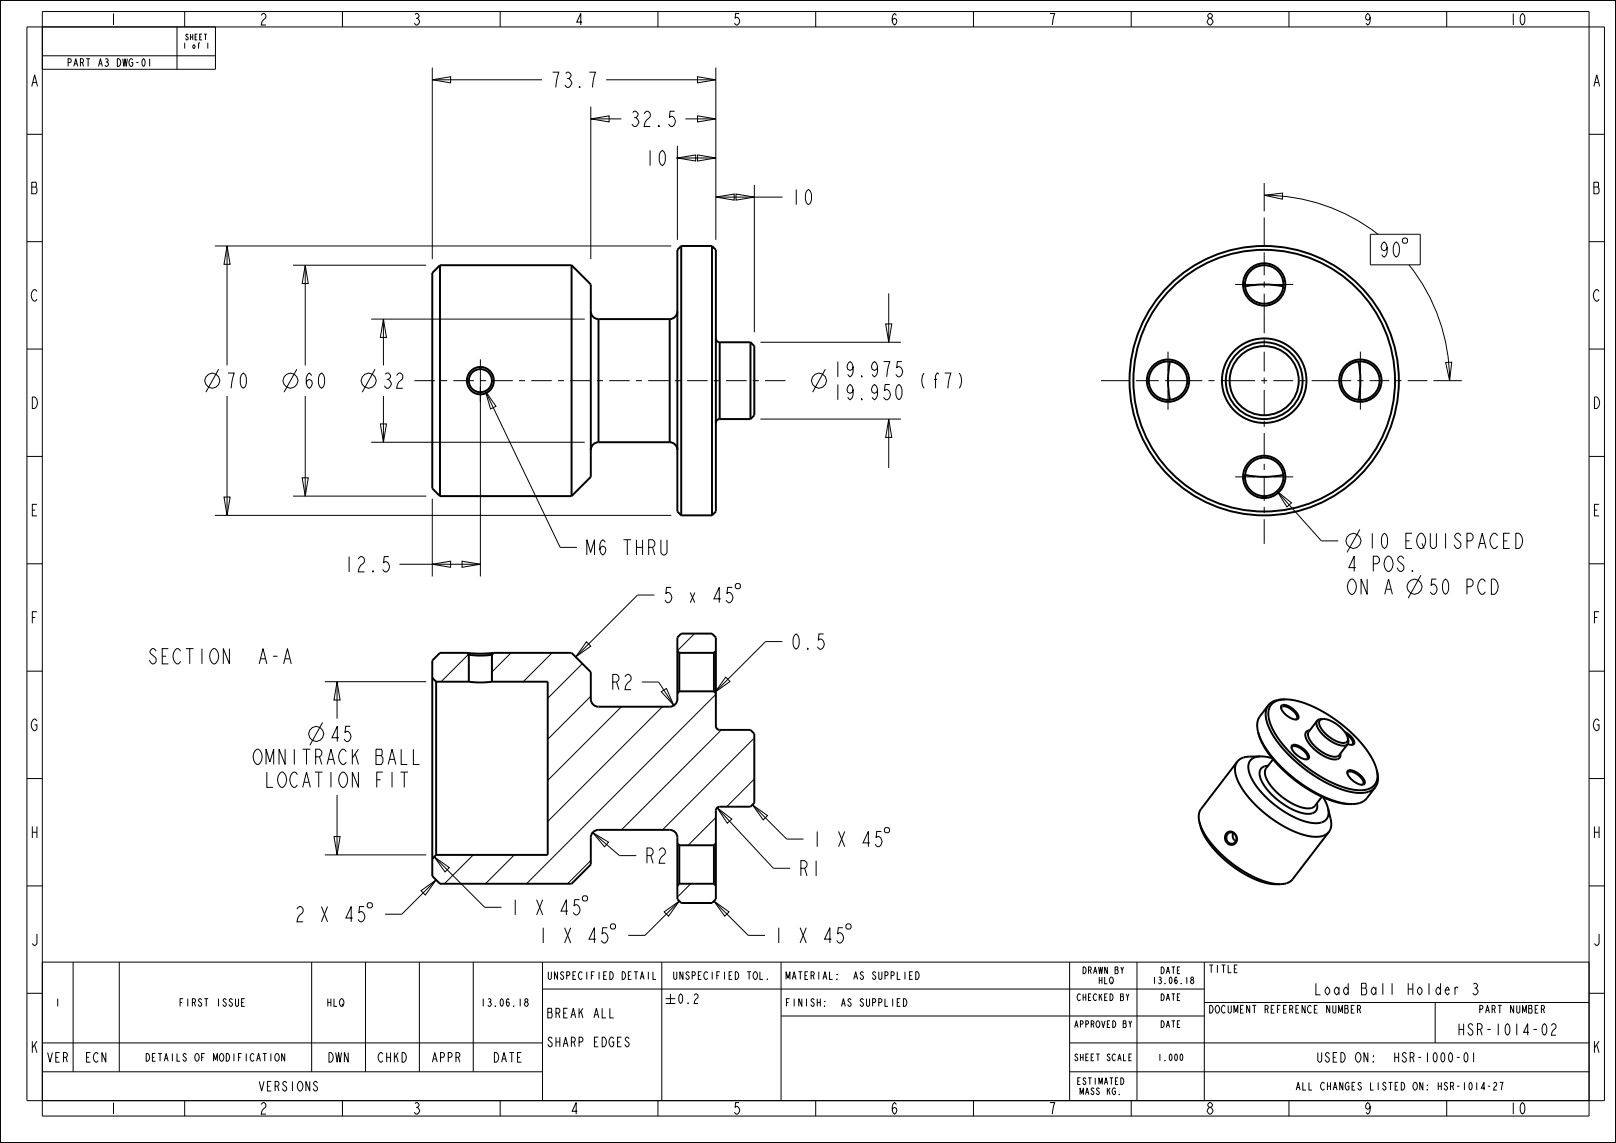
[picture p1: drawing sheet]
<svg xmlns="http://www.w3.org/2000/svg" width="420mm" height="297mm" viewBox="0 0 420 297" stroke-linecap="round" stroke-linejoin="round" font-family="sans-serif">
<g fill="none" stroke="#000" stroke-width=".26">
<path d="M7 7h410v279h-410zM11 3h402v287h-402zM11 14.5h45M46 7v11M48 3v4M56 7v11h-45M89 3v4M112.4 17.6v49.7M130 3v4M171 3v4M181.3 19.9l4.8 .8-4.8 .8zM186.1 17.6v44.7"/>
<path d="M212 3v4M253 3v4M294 3v4M335 3v4M376 3v4M7 34.9h4M112.4 20.7l4.7-.8v1.6zM112.4 20.7h28.5M153.6 30.9l4.7-.8v1.6zM153.6 27.7v39.6M153.6 30.9h7.9M157.5 20.7h28.6"/>
<path d="M176.1 37.9v24.4M178.1 30.9h8M181.3 30.1l4.8 .8-4.8 .8zM413 34.9h4M175.7 41.1h10.4M176.1 41.1l4.7-.8v1.5zM181.3 40.3l4.8 .8-4.8 .7zM186.1 51.2l4.7-.8v1.6zM186.1 51.2h17.3M191.3 50.4l4.8 .8-4.8 .8zM196.1 48v38.3M328.6 50.7a48.2 48.2 0 0 1 29.5 10.2"/>
<path d="M328.6 50.7l4.8-.5-.1 1.6zM328.6 47.6v7.3M7 62.8h4M55.8 63.9h118.7M59 63.9l.8 4.8h-1.6zM59 63.9v31M76.2 68.9h34.6M79.3 68.9l.8 4.8h-1.6zM79.3 68.9v26M231 76.2v12.7M356.2 60.9h12.9v7.9h-12.9zM360.5 64.2l-.2 .6-.6 .4-.6-.4a1.55 1.55 0 0 1 .6-1.9 2.68 2.68 0 0 1 0 3.9l-.6-.6"/>
<path d="M362.5 63.2l.4-.3a2.68 2.68 0 0 1 0 3.9 2.81 2.81 0 0 1-.4-3.6zM364.5 62.2l.3-.3h.7l.3 .3v.7l-.3 .3h-.7l-.3-.3zM366.2 68.8a48.2 48.2 0 0 1 10.6 30.1M413 62.8h4M7 90.7h4M56.8 95.9l-3.3 6M77.1 95.9l-3.3 6M96.5 82.9h55.5M97.5 95.9l-3.3 6M99.7 82.9l.7 4.8h-1.5zM99.7 82.9v12M197.6 88.9h36.6"/>
<path d="M214.5 95.9l-3.3 6M230.2 84.2h1.6l-.8 4.7zM372.6 98.9h7.3M375.7 94.2l1.6-.1-.5 4.8zM413 90.7h4M7 118.6h4M59 102.9v31M79.3 102.9v26M96.5 114.9h55.5M98.9 110.2h1.5l-.7 4.7zM99.7 102.9v12M124.9 100.5v49.3"/>
<path d="M126.1 101.6l2.8 4-1.4 .7zM126.1 101.6l19.5 40.6h4.3M197.6 108.9h36.6M231 108.9l.8 4.8h-1.6zM231 108.9v12.7M413 118.6h4M55.8 133.9h118.7M58.2 129.2h1.6l-.8 4.7zM76.2 128.9h34.6M78.5 124.2h1.6l-.8 4.7zM112.4 129.6v20.2M331.9 127.6l3.8 3.1-1.2 1z"/>
<path d="M331.9 127.6l11.5 12.9h4.4M353.4 137.6l-3.3 5.9M7 146.5h4M103.8 146.6h21.1M112.4 146.6l4.7-.8v1.6zM120.1 145.8l4.8 .8-4.8 .8zM170.1 154.6h-4.4l-16.1 16.1M174.4 152.6h-1.2l-.2 1.7 .4-.3a1.33 1.33 0 0 1 1.2 1.3 1.33 1.33 0 0 1-1.2 1.3l-.6-.7M179.4 154l1.2 2.6M180.6 154l-1.2 2.6M187.3 155.6h-1.8l1.4-3v4M190.3 152.6h-1.2l-.2 1.7 .4-.3a1.33 1.33 0 0 1 1.2 1.3 1.33 1.33 0 0 1-1.2 1.3l-.6-.7"/>
<path d="M191.4 151.6h.7l.3 .4v.6l-.3 .4h-.7l-.3-.4v-.6zM369.3 149.5l-3.3 5.9M373.3 150.5h-1.2l-.2 1.6 .4-.3a1.33 1.33 0 0 1 1.2 1.3 1.33 1.33 0 0 1-1.2 1.3l-.6-.6M375.3 150.8l.4-.3a2.68 2.68 0 0 1 0 3.9 2.81 2.81 0 0 1-.4-3.6zM413 146.5h4M7 174.4h4M84.4 177.1h26.4M87.6 177.1l.8 4.8h-1.6zM87.6 177.1v9.6M121.8 170l-7.1 7.1M132.8 169.6l-4.9 5M143.5 169.6l-7.5 7.5"/>
<path d="M151.4 172.4l-9 9.1M152.4 166.8l1.1 1.1-3.9 2.8zM166.8 177.2h4.4l3.9 6.1M171.9 179.8l1.3-.9 1.9 4.4zM180.5 164.6l-4.4 4.5M188.6 176l1.1 1.1-3.9 2.8zM203.3 166.7h-4.3l-13.2 13.2M413 174.4h4M83.8 187.7l-3.3 6M153.6 180.9l-11.2 11.2M161.5 183.6l-19.1 19.2M172.2 183.6l-29.8 29.9"/>
<path d="M186.1 180.4l-49.3 49.2M187.5 189.7l-26 25.9M196.1 191.8l-23.9 23.8M7 202.3h4M86.8 217.4h1.6l-.8 4.7zM87.6 206.6v15.5M154 216.3l4.2 2.5-1.1 1.2zM154 216.3l7 6h4.4M186.1 212.4l-7.3 7.2M186.4 209.9l3.8 2.9-1.2 1.1zM186.4 209.9l14.6 15.7h4.4M195.6 209.1l3.9 2.8-1.1 1.1z"/>
<path d="M195.6 209.1l8.9 8.9h4.3M196.1 202.4l-7.2 7.2M212.4 216v4M218 216l1.5 4M219.5 216l-1.5 4M226.1 219h-1.8l1.4-3v4M229.1 216h-1.2l-.2 1.7 .4-.3a1.33 1.33 0 0 1 1.2 1.3 1.33 1.33 0 0 1-1.2 1.3l-.6-.6M229.9 215.4l.3-.3h.7l.3 .3v.6l-.3 .4h-.7l-.3-.4zM413 202.3h4M7 230.2h4M77.2 236.2l.6-.6h.4l.6 .6a1.54 1.54 0 0 1-1 1.7l-.4 .6-.2 1h1.6M83.5 235.6l1.6 3.9"/>
<path d="M84.4 222.1h26.4M85.1 235.6l-1.6 3.9M91.7 238.5h-1.8l1.4-2.9v3.9M94.7 235.6h-1.2l-.2 1.6 .4-.3a1.33 1.33 0 0 1 1.1 1.3 1.33 1.33 0 0 1-1.1 1.3l-.6-.6M95.4 234.9l.4-.3h.6l.4 .3v.7l-.4 .3h-.6l-.4-.3zM109.4 231.4l4-2.8-2.9 4zM112.9 222.6l3.9 2.8-1.1 1.2zM112.9 222.6l13.1 13.2h4.3M113.4 228.6l-9 8.9h-4.3M123 222.1l-7.5 7.5M133.7 222.1l-7.5 7.5M133.9 233.8v3.9"/>
<path d="M139.5 233.8l1.6 3.9M141.1 233.8l-1.6 3.9M147.6 236.8h-1.8l1.4-3v3.9M150.6 233.8h-1.2l-.2 1.6 .4-.3a1.33 1.33 0 0 1 1.2 1.3 1.33 1.33 0 0 1-1.2 1.3l-.6-.6M151.7 232.8h.7l.3 .3v.7l-.3 .3h-.7l-.3-.3v-.7zM153.6 223.6l-6.1 6M172.6 236.9l4-2.8-2.9 4zM176.6 234.1l-9 8.9h-4.3M179.5 229.6l-3.4 3.5M185.6 234.1l3.9 2.8-1.1 1.2zM185.6 234.1l8.9 8.9h4.3M413 230.2h4"/>
<path d="M7 258.1h4M11 250h402M19 250v28.5M31 250v28.5M81 250v28.5M95 250v28.5M109 250v28.5M123 250v28.5M141 257h172M141 250v36M141.2 241.1v3.9M146.7 241.1l1.6 3.9"/>
<path d="M148.3 241.1l-1.6 3.9M154.9 244h-1.8l1.4-2.9v3.9M157.9 241.1h-1.2l-.2 1.6 .4-.3a1.33 1.33 0 0 1 1.1 1.3 1.33 1.33 0 0 1-1.1 1.3l-.6-.6M159 240.1h.6l.4 .3v.7l-.4 .3h-.6l-.4-.3v-.7zM172 250v36M173 259.5h2.5M174.3 258.2v2.5M176.7 258.5l.2-.3a1.69 1.69 0 0 1 0 2.5 1.77 1.77 0 0 1-.2-2.2zM180.4 258.7l.4-.5h.2l.4 .5a.97 .97 0 0 1-.6 1l-.4 1h1M202.4 241.1v3.9M203 250v36M208 241.1l1.5 3.9"/>
<path d="M209.5 241.1l-1.5 3.9M216.1 244h-1.8l1.4-2.9v3.9M219.1 241.1h-1.2l-.2 1.6 .4-.3a1.33 1.33 0 0 1 1.2 1.3 1.33 1.33 0 0 1-1.2 1.3l-.6-.6M220.2 240.1h.7l.3 .3v.7l-.3 .3h-.7l-.3-.3v-.7zM278 250v36M295.5 250v36M313 250v36M413 258.1h4M11 271h130M11 278.5h130M173 260.7h2.5M178.8 260.5l.1 .2z"/>
<path d="M203 264h110M278 271h135M278 278.5h135M313 260.5h100M373 260.5v10.5M48 286v4M89 286v4M130 286v4M171 286v4M212 286v4M253 286v4M294 286v4"/>
<path d="M335 286v4M376 286v4"/>
<circle cx="55.1" cy="98.9" r="1.95"/>
<circle cx="75.5" cy="98.9" r="1.95"/>
<circle cx="95.8" cy="98.9" r="1.95"/>
<circle cx="212.8" cy="98.9" r="1.95"/>
<circle cx="351.7" cy="140.5" r="1.95"/>
<circle cx="367.6" cy="152.5" r="1.95"/>
<circle cx="82.1" cy="190.7" r="1.95"/>
</g>
<g fill="none" stroke="#000" stroke-width=".51">
<path d="M0 0h420v297h-420zM114.4 68.9l-2 2v56l2 2M114.4 68.9v60M114.4 68.9h34.2M148.6 68.9v60M148.6 68.9l5 5v50l-5 5M177.1 63.9l-1 1v68l1 1M177.1 63.9v70M177.1 63.9h8M185.1 63.9v70M185.1 63.9l1 1v68l-1 1M323.6 74.4a25 25 0 0 1 9.9 0"/>
<path d="M153.6 80.9a2 2 0 0 0 2 2M155.6 82.9v32M155.6 82.9h18.5M174.1 82.9v32M176.1 80.9a2 2 0 0 1-2 2M186.1 87.9a1 1 0 0 0 1 1M187.1 88.9h8M187.1 88.9v20M195.1 88.9l1 1v18l-1 1M195.1 88.9v20M304.1 94a25 25 0 0 0 0 9.9M353.1 94a25 25 0 0 1 0 9.9"/>
<path d="M155.6 114.9a2 2 0 0 0-2 2M155.6 114.9h18.5M174.1 114.9a2 2 0 0 1 2 2M187.1 108.9a1 1 0 0 0-1 1M187.1 108.9h8M114.4 128.9h34.2M177.1 133.9h8M323.6 123.4a25 25 0 0 0 9.9 0M112.4 176.1l1 1M113.4 177.1v45M113.4 177.1h8.5M121.4 169.6l3.4 .2 3.6-.2"/>
<path d="M121.4 169.6h-7l-2 2v56l2 2h34.2l5-5v-7a2 2 0 0 1 2-2h18.5a2 2 0 0 1 2 2v16l1 1h8l1-1v-23a1 1 0 0 1 1-1h8l1-1v-17.9l-1-1h-8a1 1 0 0 1-1-1v-23.1l-1-1h-8l-1 1v16a2 2 0 0 1-2 2h-18.5a2 2 0 0 1-2-2v-7l-5-5h-20.2M121.4 169.6l.5 .5M121.9 177.1a22.5 22.5 0 0 0 6 0M121.9 170.1v7M121.9 170.1l2.9 .2 3.1-.2M127.9 170.1v7M127.9 177.1h14.5v45h-29M128.4 169.6l-.5 .5M176.1 169.1l.5 .5M176.6 179.6l-.5 .5M176.6 179.6h9M176.6 169.6v10"/>
<path d="M176.6 169.6h9M185.6 169.6v10M185.6 179.6l.5 .5M186.1 169.1l-.5 .5M327 190.1l.1 .5M327 190.1l.1 .6M327.1 190.7a25.5 25.5 0 0 0 9.6 12.1 25.5 25.5 0 0 0 14.3 6.1h.5M327.1 190.6a28.6 28.6 0 0 0 11 13 24.5 24.5 0 0 0 13.4 5.3M327.5 186.1a4.6 4.6 0 0 0-.5 4M327.6 196.5l-3.5 .2a3.3 3.3 0 0 0-2.9 4.7 24 24 0 0 0 9.5 11.5 20.1 20.1 0 0 0 12.1 4.5 3.3 3.3 0 0 0 3-4.7l-.7-2.7M327.6 196.5l3.1 .5M327.6 196.5l-.4 .1a2.79 2.79 0 0 0-2.6 4 21.9 21.9 0 0 0 10.2 10.9 12.9 12.9 0 0 0 8.4 2.3 2.73 2.73 0 0 0 1.9-3.8"/>
<path d="M329.1 199.6a3.5 3.5 0 0 0 .7 3.9 15.4 15.4 0 0 0 10.1 6.6 2.13 2.13 0 0 0 1.9-.7M329.6 199h-.3a2.06 2.06 0 0 0-1.7 3.1 17.1 17.1 0 0 0 12.2 9.4 2.07 2.07 0 0 0 2.5-2.8M333 184.1l.2-.5a3.8 3.8 0 0 1 3.9 3l-.4 .4M333 183.4a2.3 2.3 0 0 1 2.7 .6 2.78 2.78 0 0 1 1.8 2.6l-.1 .1a2.51 2.51 0 0 1-3-.8 2.78 2.78 0 0 1-1.5-2.2zM333.4 181.7l-1.8 .3a3.7 3.7 0 0 0-2.5 4.8 24.3 24.3 0 0 0 8.8 12.1 28.8 28.8 0 0 0 15.1 7.1 4.3 4.3 0 0 0 4.9-2.2l.2-1.9-.3-1.9M333.4 181.8h-.3a3.7 3.7 0 0 0-3.3 4.9 23.6 23.6 0 0 0 8.6 11.7 27.8 27.8 0 0 0 14.9 6.9 4 4 0 0 0 4.6-2.7l.1-1.2-.2-1.4M333.9 181.7a25.5 25.5 0 0 1 14.3 6.1 25.5 25.5 0 0 1 9.6 12.2M333.9 181.7l-.5 .1M333.9 181.7h-.5M335.7 194.5l.2-.5a3.8 3.8 0 0 1 4 3l-.5 .3M335.8 193.7a2.3 2.3 0 0 1 2.6 .6 2.78 2.78 0 0 1 1.8 2.7l-.1 .1a2.51 2.51 0 0 1-2.9-.8 2.78 2.78 0 0 1-1.6-2.2zM340.1 190.1a2.69 2.69 0 0 0 1 3.1 7.9 7.9 0 0 0 6.5 3.4l.5-.4"/>
<path d="M340.4 189.7l-.1 .1a1.32 1.32 0 0 0-.8 2.1 10.1 10.1 0 0 0 7.8 5.4 1.17 1.17 0 0 0 1.1-1.5M344 186.8a8.3 8.3 0 0 1 6.3 4.9M344 186.8l-1.3 .2a1.34 1.34 0 0 0-.2 2.1 9 9 0 0 0 7.1 4.6l.4-.2a1.13 1.13 0 0 0 .4-1.3l-.1-.5M344 186.8l-.5 .1a1.19 1.19 0 0 0-.4 1.9 8.2 8.2 0 0 0 6.4 4.2 .98 .98 0 0 0 .8-1.3M349.4 190.1a3.7 3.7 0 0 1 2.5 3.1l-.6 .4-1-.3M349.9 190.8a2.8 2.8 0 0 1 1.7 2.5l-.4 .3M176.1 219.1l.5 .5M176.6 219.6h9M176.6 219.6v10M185.6 219.6v10M186.1 219.1l-.5 .5M311.7 213.6l.2 .7a21.3 21.3 0 0 0 7.5 9.4 24.1 24.1 0 0 0 12.8 6h.6"/>
<path d="M311.7 213.6a18.4 18.4 0 0 0 7.1 10.3 22.1 22.1 0 0 0 12.9 5.9l1.1-.1M312.2 210.2a3.9 3.9 0 0 0-.5 3.4M318.8 216.5a1.74 1.74 0 0 1 2.4 .4 1.74 1.74 0 0 1-.4 2.4 1.78 1.78 0 0 1-2.2-.6 1.78 1.78 0 0 1 .2-2.2zM319.2 216.6a1.42 1.42 0 0 1 2.1 .9 1.42 1.42 0 0 1-1.5 1.7 1.59 1.59 0 0 1-.6-2.6zM343.9 207.1l1.2 2.9M350.2 201.1l.2-.5a3.8 3.8 0 0 1 4 3l-.4 .3M350.3 200.3a2.3 2.3 0 0 1 2.6 .6 2.78 2.78 0 0 1 1.8 2.7l-.1 .1a2.51 2.51 0 0 1-2.9-.8 2.78 2.78 0 0 1-1.6-2.2zM354 203.9h-.1M355.2 207.4a4.6 4.6 0 0 1-3.7 1.5M113.4 222.1l-1 1M176.6 229.6h9M176.6 229.6l-.5 .5"/>
<path d="M185.6 229.6l.5 .5M336 228.4a4.1 4.1 0 0 1-3.2 1.3"/>
<circle cx="328.6" cy="73.9" r="5"/>
<circle cx="328.6" cy="73.9" r="5.5"/>
<circle cx="124.8" cy="98.9" r="3.5"/>
<circle cx="124.8" cy="98.9" r="3"/>
<circle cx="303.6" cy="98.9" r="5"/>
<circle cx="303.6" cy="98.9" r="5.5"/>
<circle cx="328.6" cy="98.9" r="35"/>
<circle cx="328.6" cy="98.9" r="34"/>
<circle cx="328.6" cy="98.9" r="11"/>
<circle cx="328.6" cy="98.9" r="9"/>
<circle cx="328.6" cy="98.9" r="10"/>
<circle cx="353.6" cy="98.9" r="5"/>
<circle cx="353.6" cy="98.9" r="5.5"/>
<circle cx="328.6" cy="123.9" r="5"/>
<circle cx="328.6" cy="123.9" r="5.5"/>
</g>
<!-- layer: 02___PRT_ALL_AXES -->
<g fill="none" stroke="#000" stroke-width=".26">
<path d="M328.6 56.5v7.5M321 73.9h5.2M327.8 73.9h1.6M328.6 65.6v5.9M328.6 73.1v1.6M328.6 76.3v10.3M331 73.9h5.1M107.7 98.9h5.3M114.6 98.9h1.6M117.8 98.9h5.4M124.8 98.9h1.6M124.9 93.4v11.1"/>
<path d="M127.9 98.9h5.4M134.9 98.9h1.6M138.1 98.9h5.3M145 98.9h1.6M148.2 98.9h5.3M155.1 98.9h1.6M158.3 98.9h5.4M165.3 98.9h1.6M168.5 98.9h5.3M175.4 98.9h1.6M178.6 98.9h5.3M185.5 98.9h1.6"/>
<path d="M188.7 98.9h5.3M195.6 98.9h1.6M198.8 98.9h5.4M286.2 98.9h7.4M295.2 98.9h6M302.8 98.9h9.7M303.6 91.4v5.1M303.6 98.1v1.6M314.1 98.9h1.6M317.3 98.9h8.9M327.8 98.9h1.6M328.6 88.2v1.6"/>
<path d="M328.6 91.4v5.1M328.6 98.1v1.6M331 98.9h5.1M337.7 98.9h1.6M340.9 98.9h10.3M352.8 98.9h1.6M353.6 91.4v5.1M353.6 98.1v1.6M356 98.9h5.1M362.7 98.9h1.6M365.9 98.9h5.1M303.6 101.3v5.2"/>
<path d="M328.6 101.3v6.4M328.6 109.3v1.6M328.6 112.5v6.4M353.6 101.3v5.2M321 123.9h5.2M327.8 123.9h1.6M328.6 120.5v1.6M328.6 123.7v6.4M328.6 131.7v1.6M328.6 134.9v6.4M331 123.9h5.1"/>
</g>
<path d="M321.6 197.9l-9.4 12.3M329.7 183.3l-2.2 2.8M330.9 197.3l-1.8 2.3M342.3 187.3l-2.2 2.8M350.3 193.3l-2.2 2.9M320.5 216.5a1.59 1.59 0 0 0 .7 2.1M343.6 207l-1.8 2.4M345.4 216.1l-9.4 12.3M357.4 204.5l-2.2 2.9" fill="none" stroke="#000" stroke-width=".51"/>
<g font-size="5.2">
<text x="142.9" y="22.7">73.7</text>
<text x="163.5" y="32.9">32.5</text>
<text x="167.4" y="43">10</text>
<text x="205.4" y="53.2">10</text>
<text x="58.5" y="100.9">70</text>
<text x="78.8" y="100.9">60</text>
<text x="99.1" y="100.9">32</text>
<text x="216.2" y="97.9">19.975</text>
<text x="238.3" y="100.9">(f7)</text>
<text x="216.2" y="103.9">19.950</text>
<text x="355.1" y="142.5">10 EQUISPACED</text>
<text x="89.2" y="148.6">12.5</text>
<text x="151.9" y="144.2">M6 THRU</text>
<text x="349.8" y="148.5">4 POS.</text>
<text x="349.8" y="154.4">ON A</text>
<text x="380.4" y="154.4">PCD</text>
<text x="38.9" y="172.5">SECTION</text>
<text x="67" y="172.5">A-A</text>
<text x="205.3" y="168.7">0.5</text>
<text x="158.5" y="179.2">R2</text>
<text x="85.5" y="192.7">45</text>
<text x="65.4" y="198.6">OMNITRACK BALL</text>
<text x="68.6" y="204.6">LOCATION FIT</text>
<text x="167.4" y="224.3">R2</text>
<text x="207.4" y="227.6">R1</text>
</g>
<g font-size="3.9">
<text x="28.3" y="6.5">1</text>
<text x="67.3" y="6.5">2</text>
<text x="107.2" y="6.5">3</text>
<text x="149.3" y="6.5">4</text>
<text x="190.3" y="6.5">5</text>
<text x="231.3" y="6.5">6</text>
<text x="272.3" y="6.5">7</text>
<text x="313.3" y="6.5">8</text>
<text x="354.3" y="6.5">9</text>
<text x="392.2" y="6.5">10</text>
<text x="7.8" y="22.5">A</text>
<text x="413.8" y="22.5">A</text>
<text x="7.8" y="50.4">B</text>
<text x="413.8" y="50.4">B</text>
<text x="7.8" y="78.3">C</text>
<text x="413.8" y="78.3">C</text>
<text x="7.8" y="106.2">D</text>
<text x="413.8" y="106.2">D</text>
<text x="7.8" y="134.1">E</text>
<text x="413.8" y="134.1">E</text>
<text x="7.8" y="162">F</text>
<text x="413.8" y="162">F</text>
<text x="7.8" y="189.9">G</text>
<text x="413.8" y="189.9">G</text>
<text x="7.8" y="217.8">H</text>
<text x="413.8" y="217.8">H</text>
<text x="7.8" y="245.7">J</text>
<text x="413.8" y="245.7">J</text>
<text x="341.9" y="258.5">Load Ball Holder 3</text>
<text x="379" y="269">HSR-1014-02</text>
<text x="7.8" y="273.6">K</text>
<text x="413.8" y="273.6">K</text>
<text x="28.3" y="289.5">1</text>
<text x="67.3" y="289.5">2</text>
<text x="107.2" y="289.5">3</text>
<text x="148.2" y="289.5">4</text>
<text x="190.3" y="289.5">5</text>
<text x="231.3" y="289.5">6</text>
<text x="272.3" y="289.5">7</text>
<text x="313.3" y="289.5">8</text>
<text x="354.3" y="289.5">9</text>
<text x="392.2" y="289.5">10</text>
</g>
<g font-size="3.3">
<text x="142" y="264.5">BREAK ALL</text>
<text x="12.1" y="276">VER</text>
<text x="22.1" y="276">ECN</text>
<text x="85.1" y="276">DWN</text>
<text x="98.1" y="276">CHKD</text>
<text x="112.1" y="276">APPR</text>
<text x="128.1" y="276">DATE</text>
<text x="142" y="272">SHARP EDGES</text>
<text x="342.5" y="276">USED ON:</text>
<text x="362" y="276">HSR-1000-01</text>
<text x="67.2" y="283.5">VERSIONS</text>
</g>
<g font-size="2.6">
<text x="17.4" y="17.3">PART A3 DWG-01</text>
<text x="142.5" y="254.5">UNSPECIFIED DETAIL</text>
<text x="175" y="254.5">UNSPECIFIED TOL.</text>
<text x="204" y="254.5">MATERIAL:</text>
<text x="221.2" y="254.5">AS SUPPLIED</text>
<text x="314" y="252.7">TITLE</text>
<text x="14.2" y="261.5">1</text>
<text x="46.6" y="261.5">FIRST ISSUE</text>
<text x="84.9" y="261.5">HLQ</text>
<text x="125" y="261.5">13.06.18</text>
<text x="204" y="261.5">FINISH:</text>
<text x="218" y="261.5">AS SUPPLIED</text>
<text x="314" y="263.2">DOCUMENT REFERENCE NUMBER</text>
<text x="384.4" y="263.2">PART NUMBER</text>
<text x="38.1" y="275.7">DETAILS OF MODIFICATION</text>
<text x="337.3" y="283.2">ALL CHANGES LISTED ON: HSR-1014-27</text>
</g>
<g font-size="2.3">
<text x="281.3" y="253">DRAWN BY</text>
<text x="285.4" y="255.6">HLQ</text>
<text x="299.5" y="255.6">13.06.18</text>
<text x="301.5" y="253">DATE</text>
<text x="279.9" y="260">CHECKED BY</text>
<text x="301.5" y="260">DATE</text>
<text x="279.2" y="267">APPROVED BY</text>
<text x="301.5" y="267">DATE</text>
<text x="279.2" y="275.6">SHEET SCALE</text>
<text x="300.8" y="275.6">1.000</text>
<text x="279.9" y="281.8">ESTIMATED</text>
<text x="280.6" y="284.4">MASS KG.</text>
</g>
<g font-size="2">
<text x="48.1" y="10.4">SHEET</text>
<text x="47.4" y="12.6">1 of 1</text>
</g>
</svg>
